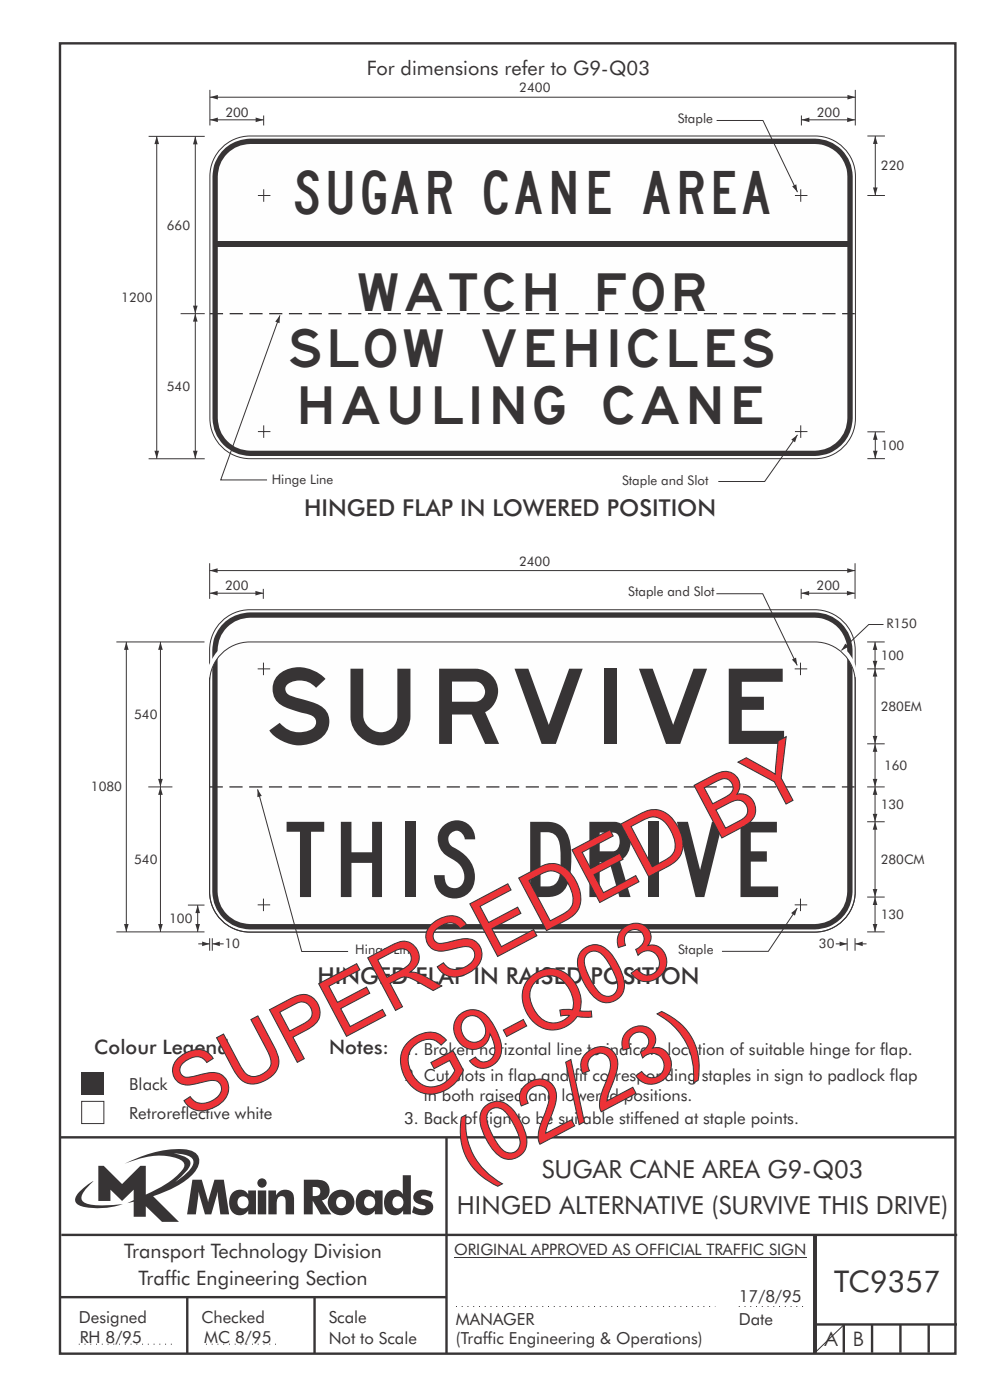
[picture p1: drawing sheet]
<svg xmlns="http://www.w3.org/2000/svg" width="210mm" height="297mm" viewBox="0 0 210 297" stroke-linecap="round" stroke-linejoin="round" font-family="sans-serif">
<path d="M12.7 9.2h190v278h-190zM13 262h190M173 262.2v24.8M173 281h30M179 281v6M185 281v6M191 281v6M197 281v6" fill="none" stroke="#373435" stroke-width=".51"/>
<path d="M17.3 227.5h4.7v4.7h-4.7z" fill-rule="evenodd" fill="#373435"/>
<path d="M17.3 233.7h4.7v4.7h-4.7z" fill-rule="evenodd" fill="#fefefe" stroke="#373435" stroke-width=".21"/>
<path d="M12.7 241.3h190M94.7 241.4v45.8M12.7 275.2h82M39.7 275.2v12M66.7 275.2v12M172.7 262.2v25M173 262.2v24.8" fill="none" stroke="#373435" stroke-width=".51"/>
<path d="M96.7 277.2h55M156.7 277.2h14M16.7 285.2h20.3M43.7 285.2h15" fill="none" stroke="#373435" stroke-width=".21" stroke-dasharray=".2 1" stroke-linecap="butt"/>
<path d="M178.9 281.2l-6.2 5.9" fill="none" stroke="#373435" stroke-width=".21"/>
<path d="M47 31.4a8.5 8.5 0 0 1 6.1-2.5h119.8a8.6 8.6 0 0 1 8.6 8.5v51.4a8.6 8.6 0 0 1-8.6 8.5h-119.8a8.6 8.6 0 0 1-8.6-8.5v-51.4a8.5 8.5 0 0 1 2.5-6z" fill-rule="evenodd" fill="#fefefe" stroke="#373435" stroke-width=".21"/>
<path d="M47.6 31.6a8.3 8.3 0 0 1 5.5-2.2h119.8a8 8 0 0 1 8 8v51.4a8.1 8.1 0 0 1-8 7.9h-119.8a8 8 0 0 1-8-7.9v-51.4a8.2 8.2 0 0 1 2.5-5.8z" fill-rule="evenodd" fill="#373435"/>
<path d="M48.2 32.6a6.8 6.8 0 0 1 4.9-2h119.8a6.9 6.9 0 0 1 6.8 6.8v51.3a6.9 6.9 0 0 1-6.8 6.9h-119.8a6.9 6.9 0 0 1-6.9-6.9v-51.3a6.9 6.9 0 0 1 2-4.8z" fill-rule="evenodd" fill="#fefefe"/>
<path d="M45.8 51.1h134v1.1h-134z" fill-rule="evenodd" fill="#373435"/>
<path d="M44.5 19.1v7.5M44.5 20.6h137M55.9 24.5v2.1" fill="none" stroke="#373435" stroke-width=".21"/>
<g fill="#373435">
<path d="M44.5 20.6l1.7-.5v1z"/>
<path d="M179.8 20.1l1.7 .5-1.7 .5z"/>
</g>
<path d="M44.5 25.4h11.4" fill="none" stroke="#373435" stroke-width=".21"/>
<g fill="#373435">
<path d="M44.5 25.4l1.7-.5v1z"/>
<path d="M54.2 24.9l1.7 .5-1.7 .5z"/>
</g>
<path d="M44.5 66.5h136.8" fill="none" stroke="#373435" stroke-width=".28" stroke-dasharray="2.8 1.4" stroke-linecap="butt"/>
<path d="M54.7 41.5h2.7M55.9 40.2v2.6M59.4 66.9l-12.6 34.9h9.8M54.7 91.6h2.7M55.9 90.2v2.7" fill="none" stroke="#373435" stroke-width=".21"/>
<path d="M59.4 66.9l-.1 1.7-.9-.4z" fill="#373435"/>
<path d="M169.2 92.3l-7 9.9h-9.8" fill="none" stroke="#373435" stroke-width=".21"/>
<path d="M167.9 93.3l1.3-1-.6 1.5z" fill="#373435"/>
<path d="M152 25.6h9.8l7.4 15.2" fill="none" stroke="#373435" stroke-width=".21"/>
<path d="M168 39.5l.9-.4 .3 1.6z" fill="#373435"/>
<path d="M185.7 91.6v5.7" fill="none" stroke="#373435" stroke-width=".21"/>
<g fill="#373435">
<path d="M185.7 91.6l.5 1.7h-1z"/>
<path d="M185.2 95.6h1l-.5 1.7z"/>
</g>
<path d="M33.2 28.9v68.4" fill="none" stroke="#373435" stroke-width=".21"/>
<g fill="#373435">
<path d="M33.2 28.9l.5 1.7h-.9z"/>
<path d="M32.8 95.6h.9l-.5 1.7z"/>
</g>
<path d="M41.4 66.5v30.8" fill="none" stroke="#373435" stroke-width=".21"/>
<g fill="#373435">
<path d="M41.4 66.5l.5 1.7h-1z"/>
<path d="M40.9 95.6h1l-.5 1.7z"/>
</g>
<path d="M41.4 28.9v37.6" fill="none" stroke="#373435" stroke-width=".21"/>
<g fill="#373435">
<path d="M41.4 28.9l.5 1.7h-1z"/>
<path d="M40.9 64.9h1l-.5 1.6z"/>
</g>
<path d="M185.7 28.9v12.6" fill="none" stroke="#373435" stroke-width=".21"/>
<g fill="#373435">
<path d="M185.7 28.9l.5 1.6h-1z"/>
<path d="M185.2 39.8h1l-.5 1.7z"/>
</g>
<path d="M181.4 19.1v7.5M31.5 28.9h11.9M170 25.4h11.4M170 24.5v2.1M184 28.9h3.7M184 41.5h3.7M38.3 66.5h5.1M31.5 97.3h11.9M184 97.3h3.7M184 91.6h3.7" fill="none" stroke="#373435" stroke-width=".21"/>
<g fill="#373435">
<path d="M170 25.4l1.7-.5v1z"/>
<path d="M179.7 24.9l1.7 .5-1.7 .5z"/>
</g>
<path d="M168.6 41.5h2.7M169.9 40.2v2.6M168.6 91.6h2.7M169.9 90.2v2.7" fill="none" stroke="#373435" stroke-width=".21"/>
<path d="M47 131.9a8.5 8.5 0 0 1 6-2.5h119.9a8.6 8.6 0 0 1 8.5 8.5v51.3a8.6 8.6 0 0 1-8.5 8.6h-119.9a8.6 8.6 0 0 1-8.5-8.6v-51.3a8.5 8.5 0 0 1 2.5-6z" fill-rule="evenodd" fill="#fefefe" stroke="#373435" stroke-width=".21"/>
<path d="M44.5 119.5v7.6M44.5 121.1h136.9" fill="none" stroke="#373435" stroke-width=".21"/>
<g fill="#373435">
<path d="M44.5 121.1l1.7-.5v.9z"/>
<path d="M179.7 120.6l1.7 .5-1.7 .4z"/>
</g>
<path d="M44.5 125.9h11.4" fill="none" stroke="#373435" stroke-width=".21"/>
<g fill="#373435">
<path d="M44.5 125.9l1.7-.5v.9z"/>
<path d="M54.2 125.4l1.7 .5-1.7 .4z"/>
<path d="M47.6 132.1a8.4 8.4 0 0 1 5.4-2.2h119.9a8 8 0 0 1 7.9 8v51.3a8.1 8.1 0 0 1-7.9 8h-119.9a8 8 0 0 1-8-8v-51.3a8.2 8.2 0 0 1 2.6-5.8z" fill-rule="evenodd"/>
</g>
<path d="M48.2 133.1a6.9 6.9 0 0 1 4.9-2h119.7a6.9 6.9 0 0 1 6.9 6.8v51.3a6.9 6.9 0 0 1-6.9 6.9h-119.7a6.9 6.9 0 0 1-6.9-6.9v-51.3a6.9 6.9 0 0 1 2-4.8z" fill-rule="evenodd" fill="#fefefe"/>
<path d="M55.9 124.9v2.2M54.7 141.9h2.6M55.9 140.6v2.6M54.6 167.5l9.4 34.4h9.8M54.7 192h2.6M55.9 190.7v2.6" fill="none" stroke="#373435" stroke-width=".21"/>
<path d="M54.7 167.5l.8 1.4-.9 .2z" fill="#373435"/>
<path d="M169.1 192.7l-6.1 9.1h-9.8" fill="none" stroke="#373435" stroke-width=".21"/>
<path d="M167.8 193.7l1.3-1-.5 1.6z" fill="#373435"/>
<path d="M44.5 167h136.8" fill="none" stroke="#373435" stroke-width=".28" stroke-dasharray="2.8 1.4" stroke-linecap="butt"/>
<path d="M46.9 137.4a8.7 8.7 0 0 1 6.1-2.4h119.9a8.8 8.8 0 0 1 8.8 8.2l-.1 .3-.3 .2-.3-1.5-.6-1.4-1.2-1.8h-132.5l-.8 1-.7 1.3-.7 2.5a2.23 2.23 0 0 1-.1-2.8 11.3 11.3 0 0 1 2.5-3.6z" fill-rule="evenodd" fill="#fefefe"/>
<path d="M47 138.7a8.5 8.5 0 0 1 6-2.5h119.9a8.6 8.6 0 0 1 8.5 8.5v44.5a8.6 8.6 0 0 1-8.5 8.6h-119.9a8.6 8.6 0 0 1-8.5-8.6v-44.5a8.5 8.5 0 0 1 2.5-6zM185.6 190.3v7.4" fill="none" stroke="#373435" stroke-width=".21"/>
<g fill="#373435">
<path d="M185.6 190.3l.5 1.7h-1z"/>
<path d="M185.1 196h1l-.5 1.7z"/>
</g>
<path d="M185.6 166.9v7.5" fill="none" stroke="#373435" stroke-width=".21"/>
<g fill="#373435">
<path d="M185.6 166.9l.5 1.7h-1z"/>
<path d="M185.1 172.7h1l-.5 1.7z"/>
</g>
<path d="M185.6 157.8v9.1" fill="none" stroke="#373435" stroke-width=".21"/>
<g fill="#373435">
<path d="M185.6 157.8l.5 1.7h-1z"/>
<path d="M185.1 165.3h1l-.5 1.6z"/>
</g>
<path d="M185.6 174.3v16" fill="none" stroke="#373435" stroke-width=".21"/>
<g fill="#373435">
<path d="M185.6 174.3l.5 1.7h-1z"/>
<path d="M185.1 188.6h1l-.5 1.7z"/>
</g>
<path d="M185.6 141.9v15.9" fill="none" stroke="#373435" stroke-width=".21"/>
<g fill="#373435">
<path d="M185.6 141.9l.5 1.6h-1z"/>
<path d="M185.1 156.1h1l-.5 1.7z"/>
</g>
<path d="M26.8 136.2v61.5" fill="none" stroke="#373435" stroke-width=".21"/>
<g fill="#373435">
<path d="M26.8 136.2l.5 1.7h-1z"/>
<path d="M26.3 196h1l-.5 1.7z"/>
</g>
<path d="M34 166.9v30.8" fill="none" stroke="#373435" stroke-width=".21"/>
<g fill="#373435">
<path d="M34 166.9l.5 1.7h-1z"/>
<path d="M33.5 196h1l-.5 1.7z"/>
</g>
<path d="M41.9 192v5.7" fill="none" stroke="#373435" stroke-width=".21"/>
<g fill="#373435">
<path d="M41.9 192l.5 1.7h-1z"/>
<path d="M41.4 196h1l-.5 1.7z"/>
</g>
<path d="M34 136.2v30.7" fill="none" stroke="#373435" stroke-width=".21"/>
<g fill="#373435">
<path d="M34 136.2l.5 1.7h-1z"/>
<path d="M33.5 165.3h1l-.5 1.6z"/>
</g>
<path d="M185.6 136.2v5.7" fill="none" stroke="#373435" stroke-width=".21"/>
<g fill="#373435">
<path d="M185.6 136.2l.5 1.7h-1z"/>
<path d="M185.1 140.2h1l-.5 1.7z"/>
</g>
<g fill="none" stroke="#373435" stroke-width=".21">
<path d="M181.4 119.5v7.6M24.7 136.2h18.7M169.9 125.9h11.4M183.9 136.2h3.8M183.9 157.8h3.8M183.9 141.9h3.8M31.5 167h5.1M183.9 174.3h3.8M183.9 167h3.8M24.7 197.7h18.7M39.9 192h3.5M183.9 197.7h3.8"/>
<path d="M183.9 190.3h3.8"/>
</g>
<g fill="#373435">
<path d="M169.9 125.9l1.7-.5v.9z"/>
<path d="M179.7 125.4l1.6 .5-1.6 .4z"/>
</g>
<path d="M187.4 132.5h-3.1l-5.8 5.5" fill="none" stroke="#373435" stroke-width=".21"/>
<path d="M179.3 136.5l.7 .8-1.5 .7z" fill="#373435"/>
<path d="M44.5 199.1v2.6M45 199.1v2.6M179.7 199.1v2.6M181.4 199.1v2.6M42.1 200.3h2.4" fill="none" stroke="#373435" stroke-width=".21"/>
<path d="M42.9 199.8l1.6 .5-1.6 .4z" fill="#373435"/>
<path d="M177.3 200.3h2.4" fill="none" stroke="#373435" stroke-width=".21"/>
<path d="M178.1 199.8l1.6 .5-1.6 .4z" fill="#373435"/>
<path d="M45 200.3h2.4" fill="none" stroke="#373435" stroke-width=".21"/>
<path d="M45.1 200.3l1.5-.5v.9z" fill="#373435"/>
<path d="M181.4 200.3h2.4" fill="none" stroke="#373435" stroke-width=".21"/>
<path d="M181.4 200.3l1.6-.5v.9z" fill="#373435"/>
<path d="M152 126h9.8l7.3 15.2M170 124.9v2.2M168.6 141.9h2.6M169.8 140.6v2.6M168.6 192h2.6M169.8 190.7v2.6" fill="none" stroke="#373435" stroke-width=".21"/>
<path d="M168 139.9l.9-.4 .2 1.6z" fill="#373435"/>
<path d="M96.3 266.7h74.7" fill="none" stroke="#373435" stroke-width=".21"/>
<path d="M36.8 244.7a5.8 5.8 0 0 1 3.9 1.1 1.58 1.58 0 0 1-.2 2l-1.1 1.2-2.2 1.8 .9-.8a6.5 6.5 0 0 0 2.3-3.3 2.43 2.43 0 0 0-2.2-1.7zM20.9 247.3v7.5h2.5v-2.4l2.5 2.4 2.5-2.4v2.2l-1.4 .7 1.4-.3v3.2h2.5v-2.3l3.5 3.3h3.6l-5.5-5.4a20.1 20.1 0 0 0 8.6-4.9 3.1 3.1 0 0 0 .8-3.8 3.8 3.8 0 0 0-3.1-1.3 25.1 25.1 0 0 0-12.4 3.1 16.1 16.1 0 0 1 11.2-1.1 1.56 1.56 0 0 1 1.4 1.9 17.9 17.9 0 0 1-8.1 5.8v-6.2h-1.1l-3.9 3.9-3.9-3.9zM16.9 252.8a1.82 1.82 0 0 0-.6 2.6 9.9 9.9 0 0 0 5.8 .9l1.9-.3 2.1-.5a22.2 22.2 0 0 1-7.7-.1 1.33 1.33 0 0 1-.8-2.3l.9-1.2 1.4-1.3-1.4 .8zM66.3 251.8a1.13 1.13 0 0 1 1.3 .2 1.13 1.13 0 0 1 .3 1.2 1.26 1.26 0 0 1-1.6 .6zM64.5 250.3v7.3h1.8v-2.8l1.7 2.8h2.3l-2-2.9a2.25 2.25 0 0 0 1.6-2.7 2.25 2.25 0 0 0-2.6-1.7zM69.6 255.1a2.8 2.8 0 0 0 5.6 0 2.8 2.8 0 0 0-5.6 0zM71.7 254.1a1.15 1.15 0 0 1 1.7 1 1.15 1.15 0 0 1-1.7 1 1.46 1.46 0 0 1 0-2zM76.3 253a3.2 3.2 0 0 0 .4 4.6 2.13 2.13 0 0 0 2.8-.8v.8h1.7v-5h-1.7v.8a2.07 2.07 0 0 0-3.2-.4zM77.7 254a1.23 1.23 0 0 1 1.7 .3 1.23 1.23 0 0 1-.3 1.7 1.23 1.23 0 0 1-1.7-.1 1.55 1.55 0 0 1 .3-1.9zM85.4 249.3l.1 4.1a2.16 2.16 0 0 0-2.4-.9 2.16 2.16 0 0 0-1.6 1.9 2.52 2.52 0 0 0 2.7 3.4 2.11 2.11 0 0 0 1.3-1v.8h1.7v-8.3zM83.7 254.1a1.24 1.24 0 0 1 1.9 1 1.24 1.24 0 0 1-1.9 1.1 1.47 1.47 0 0 1 0-2.1zM88.2 252.9a1.52 1.52 0 0 0-.4 1.7 1.52 1.52 0 0 0 1.4 .9 .82 .82 0 0 1 1 .8 2.07 2.07 0 0 1-2.4-.4l-.4 1.3a3.8 3.8 0 0 0 3.9 .2 1.56 1.56 0 0 0 .5-1.7 1.56 1.56 0 0 0-1.3-1.1 1.25 1.25 0 0 1-1.2-.6 1.21 1.21 0 0 1 1.7-.1l.4 .2 .3-1.2a3.7 3.7 0 0 0-3.5 0zM40.8 250.3l-1.1 7.3h1.8l.6-4.8 1.4 4.8h1.3l1.4-4.8 .5 4.8h1.9l-1.1-7.3h-2l-1.4 4.8-1.3-4.8zM49.4 253a3.2 3.2 0 0 0 .4 4.6 2.13 2.13 0 0 0 2.9-.8v.8h1.6v-5h-1.7v.8a2.07 2.07 0 0 0-3.2-.4zM50.8 254a1.23 1.23 0 0 1 1.7 .3 1.23 1.23 0 0 1-.2 1.7 1.23 1.23 0 0 1-1.7-.1 1.55 1.55 0 0 1 .2-1.9zM54.7 252.6v5h1.8v-5zM54.6 251a1 1 0 0 0 2 0 1 1 0 0 0-2 0zM56.9 252.6v5h1.8a5.4 5.4 0 0 1 .3-3.5 .91 .91 0 0 1 1.2-.2 .91 .91 0 0 1 .4 1v2.7h1.8v-2.9a2 2 0 0 0-1.4-2.3 2 2 0 0 0-2.4 1.2v-1z" fill-rule="evenodd" fill="#373435"/>
<g font-size="17.6" fill="#ed3237">
<text x="40.2" y="237.5" transform="rotate(-28 40.2 237.5)">SUPERSEDED BY</text>
<text x="88" y="234.5" transform="rotate(-28 88 234.5)">G9-Q03</text>
<text x="100.2" y="250.3" transform="rotate(-28 100.2 250.3)">(02/23)</text>
</g>
<g font-size="16" fill="#373435">
<text x="57.1" y="157.8">SURVIVE</text>
<text x="60.8" y="190.3">THIS DRIVE</text>
</g>
<text font-size="9.1" fill="#373435" x="62.6" y="45.3">SUGAR CANE AREA</text>
<g font-size="8" fill="#373435">
<text x="76" y="65.9">WATCH</text>
<text x="126.9" y="65.9">FOR</text>
<text x="61.6" y="77.9">SLOW</text>
<text x="102.3" y="77.9">VEHICLES</text>
<text x="63.9" y="89.9">HAULING</text>
<text x="128.1" y="89.9">CANE</text>
</g>
<text font-size="6.3" fill="#373435" x="177" y="274">TC9357</text>
<g font-size="5.3" fill="#373435">
<text x="114.9" y="250">SUGAR CANE AREA G9-Q03</text>
<text x="96.9" y="257.6">HINGED ALTERNATIVE (SURVIVE THIS DRIVE)</text>
</g>
<g font-size="4.9" fill="#373435">
<text x="64.5" y="109.5">HINGED FLAP IN LOWERED POSITION</text>
<text x="67.3" y="208.8">HINGED FLAP IN RAISED POSITION</text>
</g>
<g font-size="4.2" fill="#373435">
<text x="77.8" y="15.9">For dimensions refer to G9-Q03</text>
<text x="20" y="223.7">Colour Legend</text>
<text x="69.8" y="223.6">Notes:</text>
<text x="26.3" y="267">Transport Technology Division</text>
<text x="29.4" y="272.6">Traffic Engineering Section</text>
<text x="174.7" y="285.6">A</text>
<text x="180.9" y="285.6">B</text>
</g>
<g font-size="3.5" fill="#373435">
<text x="85.7" y="223.8">1. Broken horizontal line to indicate location of suitable hinge for flap.</text>
<text x="27.4" y="231.2">Black</text>
<text x="85.7" y="229.3">2. Cut slots in flap and fit corresponding staples in sign to padlock flap</text>
<text x="89.9" y="233.5">in both raised and lowered positions.</text>
<text x="27.4" y="237.3">Retroreflective white</text>
<text x="85.7" y="238.5">3. Back of sign to be suitable stiffened at staple points.</text>
<text x="16.7" y="280.6">Designed</text>
<text x="42.7" y="280.6">Checked</text>
<text x="69.7" y="280.6">Scale</text>
<text x="96.7" y="281.2">MANAGER</text>
<text x="156.7" y="281.2">Date</text>
<text x="156.7" y="276.2">17/8/95</text>
<text x="16.9" y="284.8">RH 8/95</text>
<text x="43.3" y="284.8">MC 8/95</text>
<text x="69.7" y="285.2">Not to Scale</text>
<text x="96.7" y="285.1">(Traffic Engineering &amp; Operations)</text>
</g>
<text font-size="3.4" fill="#373435" x="96.3" y="266.3">ORIGINAL APPROVED AS OFFICIAL TRAFFIC SIGN</text>
<g font-size="2.8" fill="#373435">
<text x="110.2" y="19.6">2400</text>
<text x="47.8" y="24.8">200</text>
<text x="143.8" y="26.2">Staple</text>
<text x="173.3" y="24.8">200</text>
<text x="186.9" y="36.1">220</text>
<text x="35.4" y="48.8">660</text>
<text x="25.7" y="64.1">1200</text>
<text x="35.4" y="82.9">540</text>
<text x="186.9" y="95.4">100</text>
<text x="57.6" y="102.6">Hinge Line</text>
<text x="132" y="102.8">Staple and Slot</text>
<text x="47.8" y="125.2">200</text>
<text x="110.1" y="120">2400</text>
<text x="173.2" y="125.2">200</text>
<text x="133.3" y="126.4">Staple and Slot</text>
<text x="188" y="133.2">R150</text>
<text x="186.8" y="140">100</text>
<text x="28.4" y="152.5">540</text>
<text x="186.8" y="150.9">280EM</text>
<text x="19.3" y="167.9">1080</text>
<text x="187.5" y="163.4">160</text>
<text x="186.8" y="171.6">130</text>
<text x="28.4" y="183.3">540</text>
<text x="186.8" y="183.3">280CM</text>
<text x="35.9" y="195.9">100</text>
<text x="186.8" y="195">130</text>
<text x="47.6" y="201.2">10</text>
<text x="75.4" y="202.4">Hinge Line</text>
<text x="143.9" y="202.4">Staple</text>
<text x="173.7" y="201.2">30</text>
</g>
</svg>
